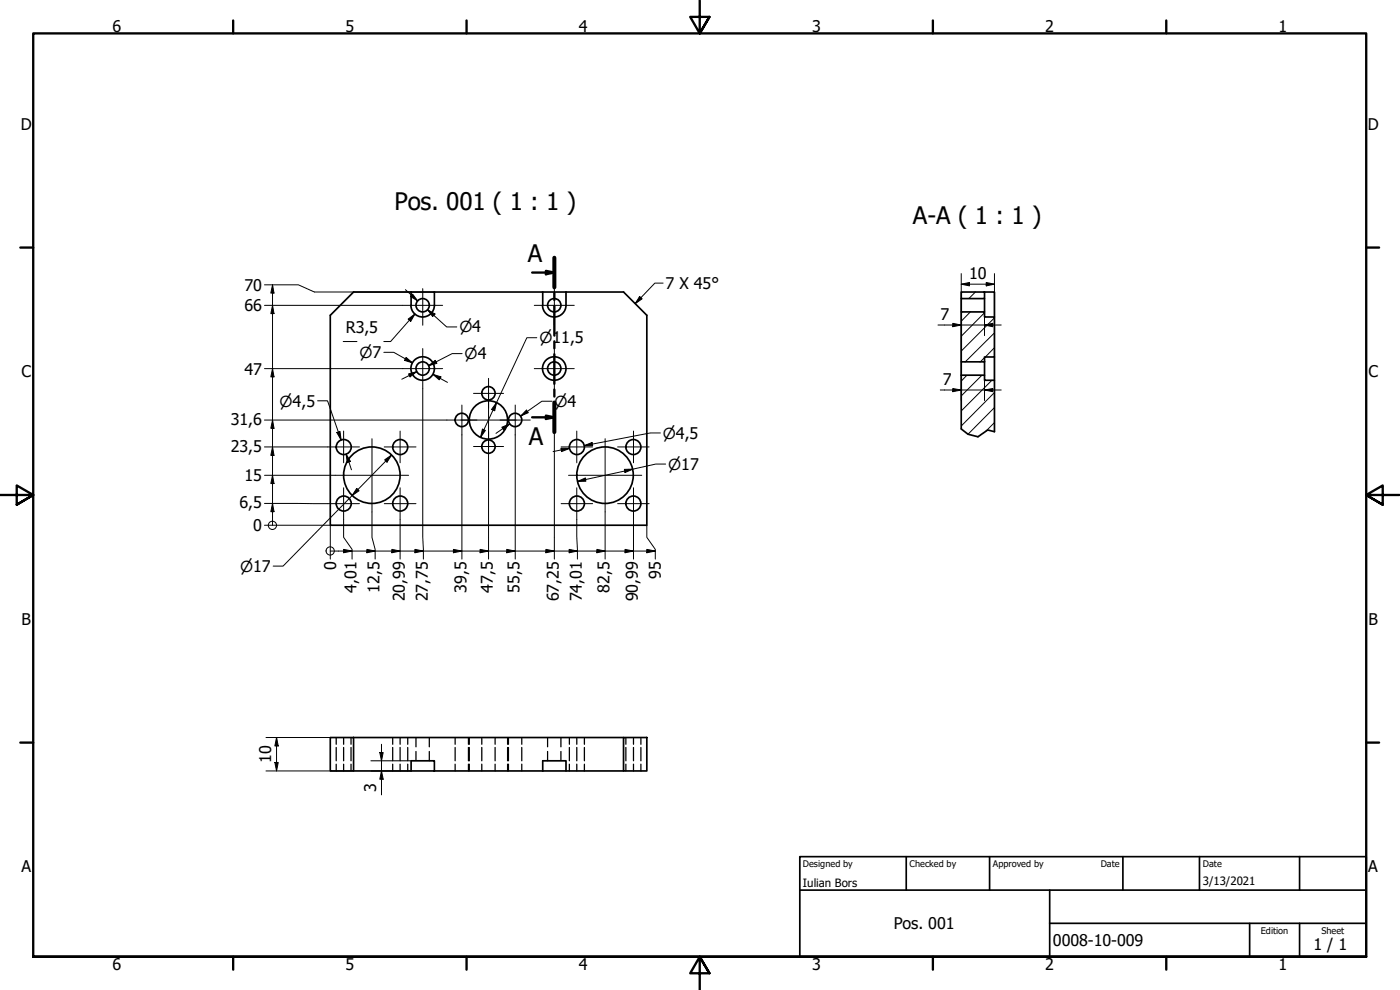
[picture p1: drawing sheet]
<svg xmlns="http://www.w3.org/2000/svg" width="420mm" height="297mm" viewBox="0 0 420 297" stroke-linecap="round" stroke-linejoin="round" font-family="sans-serif">
<!-- layer: Hatch (ISO) -->
<g fill="none" stroke="#000" stroke-width=".3">
<path d="M291.2 93.6l-2.7 2.8M292.7 87.6l-1.9 2M295.5 93.8l-7 7.1M295.5 89.4l-.3 .2M298.4 99.9l-8.7 8.7M298.4 95.4l-9.9 9.9M290.2 112.6l-1.7 1.7M294.7 112.6l-6.2 6.2M295.5 107.3l-1.3 1.3M297.7 114.1l-9.2 9.2M298.4 104.3l-2.7 2.8M298.4 117.8l-9.9 10"/>
<path d="M298.4 126.8l-2.6 2.7M298.4 122.3l-7.9 8"/>
</g>
<!-- layer: Visible (ISO) -->
<g fill="none" stroke="#000" stroke-width=".51">
<path d="M123.4 87.6h-17.3l-7 7v63h95v-63l-7-7h-56.7M123.4 87.6h7v4a3.5 3.5 0 0 1-3.6 3.5 3.5 3.5 0 0 1-3.5-3.5zM162.9 87.6v4M169.9 87.6v4a3.5 3.5 0 0 1-3.6 3.5 3.5 3.5 0 0 1-3.5-3.5M288.5 93.6h7v1.5h2.9v12h-2.9v1.5h-7zM288.5 87.6h7v2h-7zM288.5 89.6v4M295.5 87.6h2.9v7.5M295.5 89.6v4M288.5 112.6h7v1.5h2.9v15.4M288.5 108.6v20.1M295.5 108.6v4"/>
<path d="M298.4 107.1v7M99.1 221.3h7v10h-7zM106.1 231.3h17.3M106.1 221.3h81M123.4 228.3h7v3h-7zM130.4 231.3h32.5M162.9 228.3h7v3h-7zM169.9 231.3h17.2M187.1 221.3h7v10h-7z"/>
<circle cx="126.8" cy="91.6" r="2"/>
<circle cx="166.3" cy="91.6" r="2"/>
<circle cx="126.8" cy="110.6" r="3.5"/>
<circle cx="126.8" cy="110.6" r="2"/>
<circle cx="146.6" cy="118" r="2"/>
<circle cx="166.3" cy="110.6" r="2"/>
<circle cx="166.3" cy="110.6" r="3.5"/>
<circle cx="103.2" cy="134.1" r="2.25"/>
<circle cx="120.1" cy="134.1" r="2.25"/>
<circle cx="138.6" cy="126" r="2"/>
<circle cx="146.6" cy="134" r="2"/>
<circle cx="146.6" cy="126" r="5.7"/>
<circle cx="154.6" cy="126" r="2"/>
<circle cx="173.1" cy="134.1" r="2.25"/>
<circle cx="190.1" cy="134.1" r="2.25"/>
<circle cx="103.2" cy="151.1" r="2.25"/>
<circle cx="111.6" cy="142.6" r="8.5"/>
<circle cx="120.1" cy="151.1" r="2.25"/>
<circle cx="173.1" cy="151.1" r="2.25"/>
<circle cx="181.6" cy="142.6" r="8.5"/>
<circle cx="190.1" cy="151.1" r="2.25"/>
</g>
<!-- layer: Hidden (ISO) -->
<g fill="none" stroke="#000" stroke-width=".38">
<path d="M100.9 221.3v2M100.9 224.3v4M100.9 229.3v2M103.1 221.3v2M103.1 224.3v4M103.1 229.3v2M105.3 221.3v2M105.3 224.3v4M105.3 229.3v2M117.9 221.3v2M117.9 224.3v4M117.9 229.3v2"/>
<path d="M120.1 221.3v2M120.1 224.3v4M120.1 229.3v2M122.4 221.3v2M122.4 224.3v4M122.4 229.3v2M124.8 221.3v2.8M124.8 225.5v2.8M128.8 221.3v2.8M128.8 225.5v2.8M136.6 221.3v2M136.6 224.3v4"/>
<path d="M136.6 229.3v2M140.6 221.3v2M140.6 224.3v4M140.6 229.3v2M140.8 221.3v2M140.8 224.3v4M140.8 229.3v2M144.6 221.3v2M144.6 224.3v4M144.6 229.3v2M148.6 221.3v2M148.6 224.3v4"/>
<path d="M148.6 229.3v2M152.3 221.3v2M152.3 224.3v4M152.3 229.3v2M152.6 221.3v2M152.6 224.3v4M152.6 229.3v2M156.6 221.3v2M156.6 224.3v4M156.6 229.3v2M164.3 221.3v2.8M164.3 225.5v2.8"/>
<path d="M168.3 221.3v2.8M168.3 225.5v2.8M170.9 221.3v2M170.9 224.3v4M170.9 229.3v2M173.1 221.3v2M173.1 224.3v4M173.1 229.3v2M175.4 221.3v2M175.4 224.3v4M175.4 229.3v2M187.8 221.3v2"/>
<path d="M187.8 224.3v4M187.8 229.3v2M190.1 221.3v2M190.1 224.3v4M190.1 229.3v2M192.3 221.3v2M192.3 224.3v4M192.3 229.3v2"/>
</g>
<!-- layer: Break Line (ISO) -->
<path d="M288.5 128.7l2 1.6 3 .7 2.9-2 2 .5" fill="none" stroke="#000" stroke-width=".51"/>
<!-- layer: Section Line (ISO) -->
<path d="M166.4 77.3v8.9M159.7 81.8h6.7M163.8 81.3l2.6 .5-2.6 .5zM166.4 87.9v2.1M166.4 91.8v8.9M166.4 102.4v2.1M166.4 106.3v8.9M166.4 116.9v2.1M159.7 125.2h6.7M163.8 124.7l2.6 .5-2.6 .5zM166.4 120.8v8.9" fill="none" stroke="#000" stroke-width=".7"/>
<path d="M166.4 77.3v8.9M166.4 120.8v8.9" fill="none" stroke="#000" stroke-width="1.2"/>
<g fill="#000">
<path d="M163.8 81.3l2.6 .5-2.6 .5z" fill-rule="evenodd"/>
<path d="M163.8 124.7l2.6 .5-2.6 .5z" fill-rule="evenodd"/>
</g>
<!-- layer: Border (ISO) -->
<g fill="none" stroke="#000" stroke-width=".7">
<path d="M70 6.1v3.9M140 6.1v3.9M210 0v10l-2.9-4.9h5.8l-2.9 4.9 2.9-4.9M280 6.1v3.9M350 6.1v3.9M6.1 74.3h3.9M410 74.3h3.9M0 148.5h10l-5-2.8v5.7l5-2.9-5 2.9M420 148.5h-10l5-2.8v5.7l-5-2.9 5 2.9M6.1 222.8h3.9M410 222.8h3.9M10 287.1v-277.1h400v277.1h-400h400"/>
<path d="M70 287.1v3.8M140 287.1v3.8M212.9 292l-2.9-4.9 2.9 4.9h-5.8l2.9-4.9v9.9M280 287.1v3.8M350 287.1v3.8"/>
</g>
<!-- layer: Title (ISO) -->
<path d="M240 257h170v30.1h-170zM272 257v10.1M297 257v10.1M337 257v10.1M360 257v10.1M390 257v10.1M240 267.1h170M315 277h95M315 267.1v20M375 277v10.1M390 277v10.1" fill="none" stroke="#000" stroke-width=".51"/>
<!-- layer: Dimension (ISO) -->
<g fill="none" stroke="#000" stroke-width=".3">
<path d="M79.4 91.6h41.4M79.4 85.5h10.1l4.9 2.1h32.3M81.8 91.6l.4 2.5h-.9zM81.8 85.5l.4 2.4h-.9zM81.8 85.5v72.1M121.7 86.9l3.6 3.4M122.5 95.7l2-1.5-1.2 2.2zM123.8 88.3l1.5 2-2.1-1.4zM124.5 94.2l-7.3 8.3h-2M126.9 87.6h3.5M128.3 92.9l2.3 1.3-.7 .8zM130.2 94.6l-1.9-1.7 5.7 5.2h3.1"/>
<path d="M281.5 97.5h19M285.9 97l2.6 .5-2.6 .5zM288.5 85.3l2.5-.5v1zM288.5 82.1v38.1M288.5 85.3h9.9M295.5 97.5l2.4-.5v1zM295.5 95.1v5.6M296 84.8l2.4 .5-2.4 .5zM298.4 82.1v32M79.4 110.6h41.4M81.8 110.6l.4 2.5h-.9zM103 102.5h4.1"/>
<path d="M115.2 105.7h3l5.6 3.2-2.2-1.2M121.9 107.2l1.9 1.7-2.4-.8zM122.6 112.2l2.5-.7-2 1.6zM125.1 111.5l-4.5 2.3M126.9 116.6v44.6l.2 6.6M128.7 109.7l1.9-1.6 .5 .9zM129.9 112.3l2.4 .8-.5 .9zM129.9 112.3l4.4 2.4M138.7 106.1h-3l-7 3.6 2.2-1.1M161.1 101.3h-3l-13.9 29.9M166.4 116.6v.5M282.2 117h18.3"/>
<path d="M285.9 116.6l2.6 .4-2.6 .5zM295.5 117l2.4-.4v.9zM295.5 112.6v7.6M79.4 134.1h19M79.4 126h54.7M81.8 134.1l.4 2.5h-.9zM81.8 126l.4 2.5h-.9zM95.3 120.3h3l4.1 11.7-.9-2.3M101.1 129.8l.9-.3 .4 2.5zM103.9 136.3l1.3 2.1-1 .4zM103.9 136.3l1.6 4.7M115.4 138l2.1-1.5-1.4 2.2z"/>
<path d="M117.5 136.5l-32.5 33.3h-3M138.6 130.5v37.3M144.8 128.8l.9 .3-1.5 2.1zM146.6 138.5v29.3M149 120.8l-.5 2.4-1-.3zM150.6 128.2l2.4-1-1.8 1.8zM153 127.2l-4.2 2.8M154.6 130.5v37.3M158 123l.6 .8-2.3 1zM165.7 120.4h-3.1l-6.3 4.4 2-1.4M166.4 123.7v44.1M168.3 134.5h2.6l-2.4 1z"/>
<path d="M170.9 134.5l-4.9 1M175.3 133.7l2.4-.9 .2 .9zM198.2 129.9h-3.1l-19.8 3.8 2.5-.5M199.8 139.2h-3l-23.5 5.2M79.4 157.6h19.7v10.2M79.4 151.1h19M79.4 142.6h21.2M81.8 151.1l.4 2.4h-.9zM81.8 142.6l.4 2.5h-.9zM103.1 155.8v5.4l2.6 3.6v3M107.1 146.5l.7 .7-2.1 1.5zM111.6 153.6v7.6l1 3.6v3"/>
<path d="M120.1 155.8v12M173.1 155.8l.2 12M173.3 144.4l2.3-1 .2 1zM181.6 153.6v14.2M187.4 140.8h2.5l-2.3 1zM190.1 155.8v12M194.1 157.6v3.6l2.6 3.6v3M99.1 165.3h97.6M103.1 164.8l2.6 .5-2.6 .5zM110.1 164.8l2.5 .5-2.5 .5zM117.6 164.8l2.5 .5-2.5 .5zM124.5 164.8l2.6 .5-2.6 .5z"/>
<path d="M136.1 164.8l2.5 .5-2.5 .5zM144.1 164.8l2.5 .5-2.5 .5zM152.1 164.8l2.5 .5-2.5 .5zM163.8 164.8l2.6 .5-2.6 .5zM170.8 164.8l2.5 .5-2.5 .5zM179.1 164.8l2.5 .5-2.5 .5zM187.6 164.8l2.5 .5-2.5 .5zM194.1 164.8l2.6 .5-2.6 .5zM79.8 221.3h26.3M79.8 231.3h26.3M82.5 228.8h1l-.5 2.5zM83 221.3l.5 2.5h-1z"/>
<path d="M83 221.3v10M111.3 231.3h12.1M111.3 228.3h12.1M114 225.8h1l-.5 2.5zM114.5 231.3l.5 2.5h-1zM114.5 223.3v15.2"/>
<circle cx="81.8" cy="157.6" r="1.24"/>
<circle cx="99.1" cy="165.3" r="1.24"/>
</g>
<g fill="#000">
<path d="M81.8 91.6l.4 2.5h-.9z" fill-rule="evenodd"/>
<path d="M81.8 85.5l.4 2.4h-.9z" fill-rule="evenodd"/>
<path d="M123.8 88.3l1.5 2-2.1-1.4z" fill-rule="evenodd"/>
<path d="M122.5 95.7l2-1.5-1.2 2.2z" fill-rule="evenodd"/>
<path d="M128.3 92.9l2.3 1.3-.7 .8z" fill-rule="evenodd"/>
<path d="M285.9 97l2.6 .5-2.6 .5z" fill-rule="evenodd"/>
<path d="M288.5 85.3l2.5-.5v1z" fill-rule="evenodd"/>
<path d="M296 84.8l2.4 .5-2.4 .5z" fill-rule="evenodd"/>
<path d="M295.5 97.5l2.4-.5v1z" fill-rule="evenodd"/>
<path d="M81.8 110.6l.4 2.5h-.9z" fill-rule="evenodd"/>
<path d="M121.9 107.2l1.9 1.7-2.4-.8z" fill-rule="evenodd"/>
<path d="M122.6 112.2l2.5-.7-2 1.6z" fill-rule="evenodd"/>
<path d="M128.7 109.7l1.9-1.6 .5 .9z" fill-rule="evenodd"/>
<path d="M129.9 112.3l2.4 .8-.5 .9z" fill-rule="evenodd"/>
<path d="M285.9 116.6l2.6 .4-2.6 .5z" fill-rule="evenodd"/>
<path d="M295.5 117l2.4-.4v.9z" fill-rule="evenodd"/>
<path d="M81.8 134.1l.4 2.5h-.9z" fill-rule="evenodd"/>
<path d="M81.8 126l.4 2.5h-.9z" fill-rule="evenodd"/>
<path d="M101.1 129.8l.9-.3 .4 2.5z" fill-rule="evenodd"/>
<path d="M103.9 136.3l1.3 2.1-1 .4z" fill-rule="evenodd"/>
<path d="M115.4 138l2.1-1.5-1.4 2.2z" fill-rule="evenodd"/>
<path d="M144.8 128.8l.9 .3-1.5 2.1z" fill-rule="evenodd"/>
<path d="M149 120.8l-.5 2.4-1-.3z" fill-rule="evenodd"/>
<path d="M150.6 128.2l2.4-1-1.8 1.8z" fill-rule="evenodd"/>
<path d="M158 123l.6 .8-2.3 1z" fill-rule="evenodd"/>
<path d="M168.3 134.5h2.6l-2.4 1z" fill-rule="evenodd"/>
<path d="M175.3 133.7l2.4-.9 .2 .9z" fill-rule="evenodd"/>
<path d="M81.8 151.1l.4 2.4h-.9z" fill-rule="evenodd"/>
<path d="M81.8 142.6l.4 2.5h-.9z" fill-rule="evenodd"/>
<path d="M107.1 146.5l.7 .7-2.1 1.5z" fill-rule="evenodd"/>
<path d="M173.3 144.4l2.3-1 .2 1z" fill-rule="evenodd"/>
<path d="M187.4 140.8h2.5l-2.3 1z" fill-rule="evenodd"/>
<path d="M103.1 164.8l2.6 .5-2.6 .5z" fill-rule="evenodd"/>
<path d="M110.1 164.8l2.5 .5-2.5 .5z" fill-rule="evenodd"/>
<path d="M117.6 164.8l2.5 .5-2.5 .5z" fill-rule="evenodd"/>
<path d="M124.5 164.8l2.6 .5-2.6 .5z" fill-rule="evenodd"/>
<path d="M136.1 164.8l2.5 .5-2.5 .5z" fill-rule="evenodd"/>
<path d="M144.1 164.8l2.5 .5-2.5 .5z" fill-rule="evenodd"/>
<path d="M152.1 164.8l2.5 .5-2.5 .5z" fill-rule="evenodd"/>
<path d="M163.8 164.8l2.6 .5-2.6 .5z" fill-rule="evenodd"/>
<path d="M170.8 164.8l2.5 .5-2.5 .5z" fill-rule="evenodd"/>
<path d="M179.1 164.8l2.5 .5-2.5 .5z" fill-rule="evenodd"/>
<path d="M187.6 164.8l2.5 .5-2.5 .5z" fill-rule="evenodd"/>
<path d="M194.1 164.8l2.6 .5-2.6 .5z" fill-rule="evenodd"/>
<path d="M82.5 228.8h1l-.5 2.5z" fill-rule="evenodd"/>
<path d="M83 221.3l.5 2.5h-1z" fill-rule="evenodd"/>
<path d="M114 225.8h1l-.5 2.5z" fill-rule="evenodd"/>
<path d="M114.5 231.3l.5 2.5h-1z" fill-rule="evenodd"/>
</g>
<!-- layer: Center Mark (ISO) -->
<g fill="none" stroke="#000" stroke-width=".3">
<path d="M120.8 91.6h12M126.9 86.6v11M160.3 91.6h12M166.4 86.6v11M120.8 110.6h12M126.9 104.6v12M142.1 118h9M146.6 113.5v9M146.6 117.8v16.4M160.3 110.6h12M166.4 104.6v12M98.4 134.1h9.5"/>
<path d="M103.1 129.3v9.6M111.6 131.6v22M115.3 134.1h9.5M120.1 129.3v9.6M134.1 126h9M138.4 126h16.5M138.6 121.5v9M142.1 134h9M146.6 129.5v9M150.1 126h9M154.6 121.5v9M168.4 134.1h9.5"/>
<path d="M173.1 129.3v9.6M181.6 131.6v22M185.4 134.1h9.4M190.1 129.3v9.6M98.4 151.1h9.5M100.6 142.6h22M103.1 146.4v9.4M115.3 151.1h9.5M120.1 146.4v9.4M168.4 151.1h9.5M170.6 142.6h22M173.1 146.4v9.4"/>
<path d="M185.4 151.1h9.4M190.1 146.4v9.4"/>
</g>
<!-- layer: Symbol (ISO) -->
<path d="M192 88.9l.7 .7-2.1 1.5zM199 84.9h-2.5l-5.9 6.2" fill="none" stroke="#000" stroke-width=".3"/>
<path d="M192 88.9l.7 .7-2.1 1.5z" fill-rule="evenodd" fill="#000"/>
<g font-size="7.2">
<text x="118.4" y="63.1">Pos. 001 ( 1 : 1 )</text>
<text x="274" y="67.3">A-A ( 1 : 1 )</text>
<text x="158.4" y="78.5">A</text>
<text x="158.7" y="133.5">A</text>
</g>
<g font-size="4.8">
<text x="33.7" y="9.6">6</text>
<text x="103.7" y="9.6">5</text>
<text x="173.7" y="9.6">4</text>
<text x="243.7" y="9.6">3</text>
<text x="313.7" y="9.6">2</text>
<text x="383.7" y="9.6">1</text>
<text x="6.2" y="38.9">D</text>
<text x="410.5" y="38.9">D</text>
<text x="290.8" y="83.7">10</text>
<text x="73.3" y="87.2">70</text>
<text x="199.8" y="86.7">7 X 45°</text>
<text x="73.3" y="93.3">66</text>
<text x="282.3" y="96">7</text>
<text x="103.8" y="100.1">R3,5</text>
<text x="6.4" y="113.1">C</text>
<text x="73.3" y="112.4">47</text>
<text x="410.7" y="113.1">C</text>
<text x="283" y="115.5">7</text>
<text x="69.3" y="127.4">31,6</text>
<text x="69.3" y="135.5">23,5</text>
<text x="73.3" y="144.3">15</text>
<text x="71.9" y="152.4">6,5</text>
<text x="75.9" y="159.4">0</text>
<text x="100.8" y="171.1" transform="rotate(-90 100.8 171.1)">0</text>
<text x="198.4" y="173.7" transform="rotate(-90 198.4 173.7)">95</text>
<text x="107" y="177.8" transform="rotate(-90 107 177.8)">4,01</text>
<text x="113.9" y="177.8" transform="rotate(-90 113.9 177.8)">12,5</text>
<text x="140" y="177.8" transform="rotate(-90 140 177.8)">39,5</text>
<text x="148" y="177.8" transform="rotate(-90 148 177.8)">47,5</text>
<text x="155.9" y="177.8" transform="rotate(-90 155.9 177.8)">55,5</text>
<text x="182.9" y="177.8" transform="rotate(-90 182.9 177.8)">82,5</text>
<text x="121.5" y="180.5" transform="rotate(-90 121.5 180.5)">20,99</text>
<text x="128.4" y="180.5" transform="rotate(-90 128.4 180.5)">27,75</text>
<text x="167.7" y="180.5" transform="rotate(-90 167.7 180.5)">67,25</text>
<text x="174.6" y="180.5" transform="rotate(-90 174.6 180.5)">74,01</text>
<text x="191.5" y="180.5" transform="rotate(-90 191.5 180.5)">90,99</text>
<text x="6.4" y="187.4">B</text>
<text x="410.7" y="187.4">B</text>
<text x="81.4" y="228.9" transform="rotate(-90 81.4 228.9)">10</text>
<text x="112.9" y="237.7" transform="rotate(-90 112.9 237.7)">3</text>
<text x="6.4" y="261.7">A</text>
<text x="410.7" y="261.7">A</text>
<text x="268.2" y="278.8">Pos. 001</text>
<text x="316" y="283.8">0008-10-009</text>
<text x="394.2" y="285">1 / 1</text>
<text x="33.7" y="290.9">6</text>
<text x="103.7" y="290.9">5</text>
<text x="173.7" y="290.9">4</text>
<text x="243.7" y="290.9">3</text>
<text x="313.7" y="290.9">2</text>
<text x="383.7" y="290.9">1</text>
</g>
<g font-size="4.6">
<text x="137.9" y="99.7">⌀4</text>
<text x="107.9" y="107.4">⌀7</text>
<text x="139.4" y="107.8">⌀4</text>
<text x="161.9" y="103">⌀11,5</text>
<text x="83.9" y="122">⌀4,5</text>
<text x="166.4" y="122.1">⌀4</text>
<text x="198.9" y="131.6">⌀4,5</text>
<text x="200.5" y="141">⌀17</text>
<text x="72.1" y="171.5">⌀17</text>
</g>
<g font-size="3.4">
<text x="241" y="266">Iulian Bors</text>
<text x="361" y="265.5">3/13/2021</text>
</g>
<g font-size="2.7">
<text x="241" y="260.1">Designed by</text>
<text x="273" y="260.1">Checked by</text>
<text x="298" y="260.1">Approved by</text>
<text x="330.3" y="260">Date</text>
<text x="361" y="260">Date</text>
<text x="378.4" y="280.1">Edition</text>
<text x="396.6" y="280.1">Sheet</text>
</g>
</svg>
